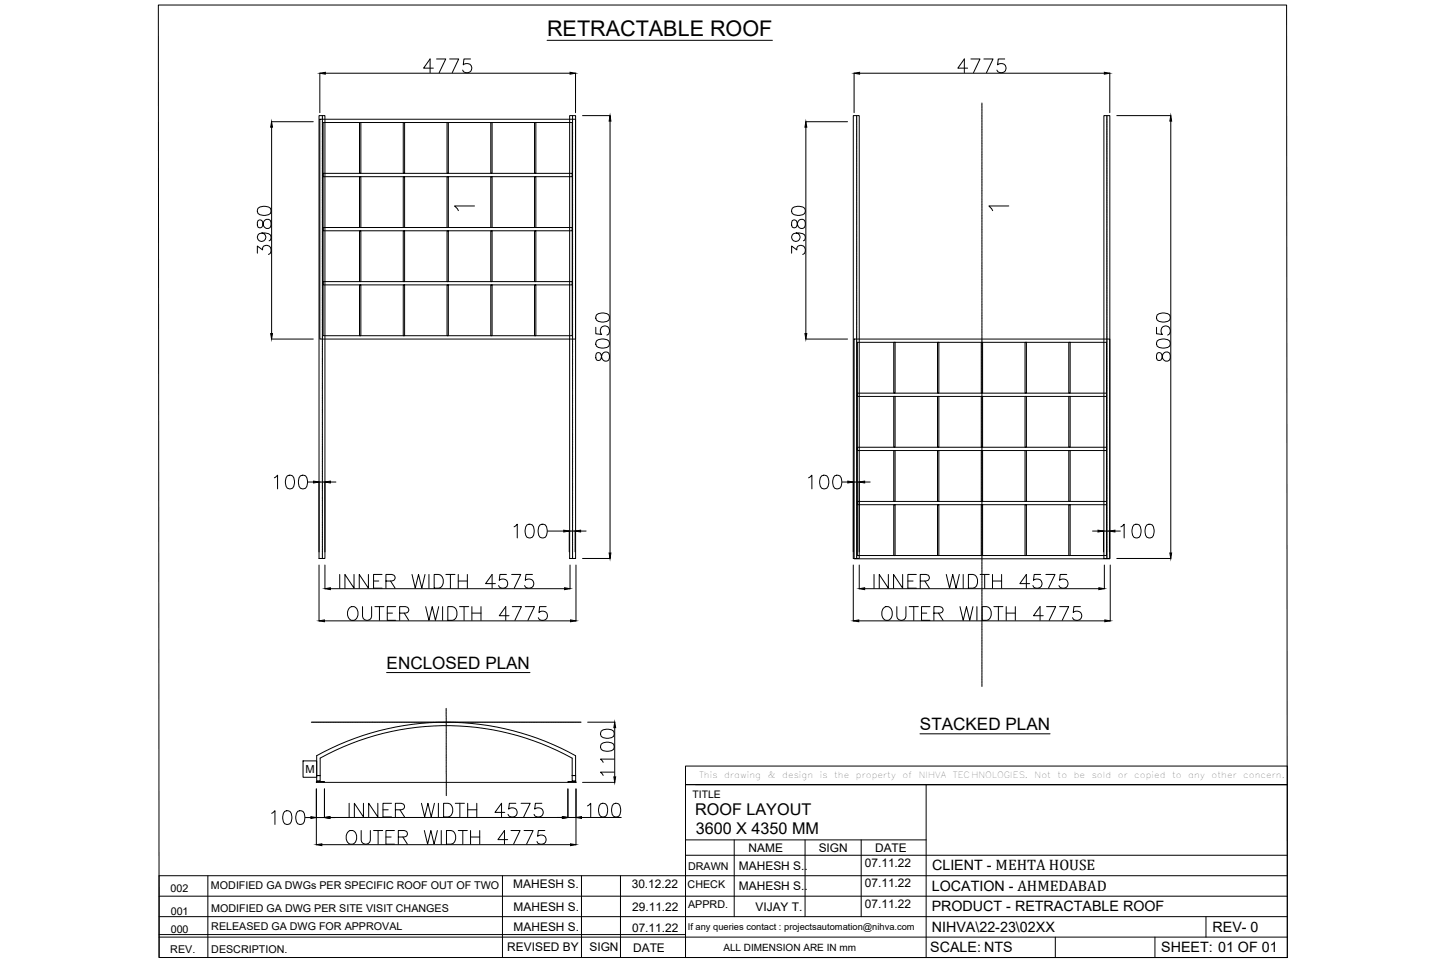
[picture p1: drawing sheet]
<svg xmlns="http://www.w3.org/2000/svg" width="914mm" height="610mm" viewBox="0 0 914 610" stroke-linecap="round" stroke-linejoin="round" font-family="sans-serif">
<!-- layer: FASTNERS -->
<path d="M205 495h154" fill="none" stroke="#000" stroke-width=".63"/>
<!-- layer: 0 -->
<g fill="none" stroke="#000" stroke-width=".63">
<path d="M100 3h714l1 603h-714zM276 37h6l-4 9M285 37h5l-4 9M298 37h-4l-1 4a3 3 0 0 1 5 0 3 3 0 0 1-1 5 3 3 0 0 1-4-2M614 37h6l-4 9M623 37h5l-4 9M636 37h-4l-1 4a3 3 0 0 1 5 0 3 3 0 0 1-1 5 3 3 0 0 1-4-2M202 46v25M206 46h155M274 43h-6l4-6v9M364 46v25M540 46v25"/>
<path d="M544 46h155M612 43h-6l4-6v9M702 46v25M172 77h26M202 73h4v281h-4zM360 73h4v281h-4zM369 73h17M386 77v273M510 77h26M540 73h4v281h-4zM699 73h3v281h-3zM707 73h34"/>
<path d="M741 77v273M172 81v130M510 81v130M163 140a3 3 0 0 0 1 4h1a5 5 0 0 0 2-4 2.4 2.4 0 0 1 3-1 2.4 2.4 0 0 1 1 2v2a2.5 2.5 0 0 1-2 2 2.5 2.5 0 0 1-2-3l-1-2a1.7 1.7 0 0 0-3 0zM163 132a7 7 0 0 1 8 0 2.8 2.8 0 0 1-1 4 7 7 0 0 1-7-1v-1zM300 130h-12l2 3M501 140a3 3 0 0 0 1 4h2v-1a4 4 0 0 1 4-4 2.9 2.9 0 0 1 2 4 2.9 2.9 0 0 1-4 1l-1-1-1-3a1.7 1.7 0 0 0-3 0zM501 132a7 7 0 0 1 8 0 2.8 2.8 0 0 1-1 4 7 7 0 0 1-7-1v-1zM638 130h-12l2 3M166 147a2.7 2.7 0 0 1 2 4 2.7 2.7 0 0 1-4 1 2.7 2.7 0 0 1 0-4 8 8 0 0 1 7 1 2.6 2.6 0 0 1-1 3M504 147a2.7 2.7 0 0 1 2 4 2.7 2.7 0 0 1-4 1 2.7 2.7 0 0 1 0-4 8 8 0 0 1 7 1 2.6 2.6 0 0 1-1 3M163 160v-4l3 2a2.8 2.8 0 0 1 3-3 2.8 2.8 0 0 1 2 4v1l-1 1"/>
<path d="M501 160v-4l3 2a2.9 2.9 0 0 1 4-2 2.9 2.9 0 0 1 1 4l-1 1M377 199a7 7 0 0 1 8 0 2.8 2.8 0 0 1-1 4 7 7 0 0 1-7 0v-2zM732 199a7 7 0 0 1 8 0 2.8 2.8 0 0 1-1 4 7 7 0 0 1-7 0v-2zM172 215h26M377 207v4l4 1a3 3 0 0 1 0-5 3 3 0 0 1 4 1 3 3 0 0 1-1 4M377 216a7 7 0 0 1 8 0 2.9 2.9 0 0 1-1 4 7 7 0 0 1-7-1v-1zM510 215h26M732 207v4l4 1a3 3 0 0 1 0-5 3 3 0 0 1 4 1 3 3 0 0 1-1 4M732 216a7 7 0 0 1 8 0 2.8 2.8 0 0 1-1 4 7 7 0 0 1-7-1v-1zM377 224a3 3 0 0 0 1 4h1a5 5 0 0 0 2-4 2.4 2.4 0 0 1 3-1 2.4 2.4 0 0 1 2 2v2a2.5 2.5 0 0 1-3 2 2.5 2.5 0 0 1-2-3l-1-2a1.7 1.7 0 0 0-3 0zM732 224a3 3 0 0 0 1 4h1a5 5 0 0 0 2-4 2.4 2.4 0 0 1 3-1 2.4 2.4 0 0 1 2 2v2a2.5 2.5 0 0 1-3 2 2.5 2.5 0 0 1-2-3l-1-2a1.7 1.7 0 0 0-3 0zM174 302l2-1v8"/>
<path d="M182 301a2.8 2.8 0 0 1 4 1 7 7 0 0 1-1 7 2.8 2.8 0 0 1-4-1 7 7 0 0 1 1-7zM190 301a2.8 2.8 0 0 1 4 1 7 7 0 0 1-1 7 2.8 2.8 0 0 1-4-1 7 7 0 0 1 1-7zM195 305h3M202 305v44M202 305h4M206 305v44M209 305h4M512 302l2-1v8M520 301a2.8 2.8 0 0 1 4 1 7 7 0 0 1-1 7 2.8 2.8 0 0 1-4-1 7 7 0 0 1 1-7zM528 301a2.8 2.8 0 0 1 4 1 7 7 0 0 1-1 7 2.8 2.8 0 0 1-4-1 7 7 0 0 1 1-7zM533 305h3M540 305h4"/>
<path d="M540 305v44M544 305v44M547 305h4M325 334l2-2v9M334 332a2.8 2.8 0 0 1 4 2 7 7 0 0 1-1 6 2.8 2.8 0 0 1-4-1 7 7 0 0 1 1-7zM342 332a2.8 2.8 0 0 1 4 2 7 7 0 0 1-1 6 2.8 2.8 0 0 1-4-1 7 7 0 0 1 1-7zM347 336h10M367 336h4M691 336h4M706 336h3M709 334l2-2v9M718 332a2.8 2.8 0 0 1 4 2 7 7 0 0 1-1 6 2.8 2.8 0 0 1-4-1 7 7 0 0 1 1-7z"/>
<path d="M726 332a2.8 2.8 0 0 1 4 2 7 7 0 0 1-1 6 2.8 2.8 0 0 1-4-1 7 7 0 0 1 1-7zM202 358v35M206 358v15M360 349v-13h4v13M361 358v15M364 358v35M369 354h17M540 358v35M544 358v15M698 349v-13h4v13M699 358v15M703 358v35"/>
<path d="M707 354h34M209 373h148M215 364v8M224 364v8l-6-8v8M233 364v8l-6-8v8M236 368h4M242 364h-6v8h6M244 368l5-1a2 2 0 0 0 0-3h-5v8M247 368l3 4M261 364l2 8 2-8 2 8 2-8M271 364v8M275 364h3a5 5 0 0 1 3 4 5 5 0 0 1-3 4h-3z"/>
<path d="M282 364h6M285 364v8M290 368h6M290 364v8M296 364v8M313 369h-6l4-5v8M320 364h-4v3a3 3 0 0 1 5 0 3 3 0 0 1-1 5 3 3 0 0 1-4-1M324 364h6l-5 8M337 364h-4l-1 3a3 3 0 0 1 5 0 3 3 0 0 1-1 5 3 3 0 0 1-4-1M547 373h148M553 364v8M562 364v8l-6-8v8"/>
<path d="M571 364v8l-6-8v8M575 368h3M580 364h-5v8h5M582 368l5-1a2 2 0 0 0 0-3h-5v8M585 368l3 4M599 364l2 8 2-8 2 8 2-8M610 364v8M613 364h3a5 5 0 0 1 3 4 5 5 0 0 1-3 4h-3zM620 364h6M623 364v8M628 368h6M628 364v8"/>
<path d="M634 364v8M652 369h-7l4-5v8M659 364h-5v3a3 3 0 0 1 5 0 3 3 0 0 1-1 5 3 3 0 0 1-4-1M662 364h6l-5 8M675 364h-4v3a3 3 0 0 1 4 0 3 3 0 0 1 0 5 3 3 0 0 1-5-1M205 393h156M221 385a3 3 0 0 1 3-1 3 3 0 0 1 3 3 4 4 0 0 1-1 4 4 4 0 0 1-4 1 5 5 0 0 1-1-7zM229 384v6a2.9 2.9 0 0 0 3 3 2.9 2.9 0 0 0 3-3v-6M237 384h6M240 384v9M245 388h3M250 384h-5v9h5"/>
<path d="M253 388h5a2 2 0 0 0 0-4h-5v9M256 388l3 5M269 384l2 9 3-9 2 9 2-9M280 384v9M283 384h3a5 5 0 0 1 3 4 5 5 0 0 1-3 5h-3zM291 384h6M294 384v9M299 388h5M299 384v9M304 384v9M322 390h-6l4-6v9M324 384h6l-4 9"/>
<path d="M332 384h6l-4 9M346 384h-5v4a3 3 0 0 1 5 0 3 3 0 0 1-1 4 3 3 0 0 1-4-1M543 393h156M559 385a3 3 0 0 1 3-1 3 3 0 0 1 3 3 4 4 0 0 1-1 4 4 4 0 0 1-4 1 5 5 0 0 1-1-7zM568 384v6a2.9 2.9 0 0 0 2 3 2.9 2.9 0 0 0 3-3v-6M575 384h6M578 384v9M583 388h3M589 384h-6v9h6M591 388h5a2 2 0 0 0 0-4h-5v9M594 388l3 5M607 384l3 9 2-9 2 9 2-9"/>
<path d="M618 384v9M621 384h3a5 5 0 0 1 3 4 5 5 0 0 1-3 5h-3zM629 384h6M632 384v9M637 388h5M637 384v9M642 384v9M660 390h-6l4-6v9M662 384h6l-4 9M671 384h5l-4 9M684 384h-4l-1 4a3 3 0 0 1 5 0 3 3 0 0 1-1 4 3 3 0 0 1-4-1M245 426h90"/>
<path d="M372 457h17M380 471a7 7 0 0 1 8 0 2.9 2.9 0 0 1-1 4 7 7 0 0 1-7-1v-1zM380 463a7 7 0 0 1 8 0 2.8 2.8 0 0 1-1 4 7 7 0 0 1-7-1v-1zM389 461v31M582 465h83M192 482h8v10h-8zM200 495h5h-5zM200 499v36M200 491h3v3h-3zM200 491v-13a169 169 0 0 1 164 0v13h-2M200 491h3v-11a165 165 0 0 1 159 0v11M205 499v19h-5"/>
<path d="M359 495h5h-5zM359 499v19M362 491h2v3h-2zM364 499v36M369 495h20M389 489h-9l2 2M389 481h-9l2 2M434 485h381v12h-381zM434 497h381v109h-381zM440 497h375M586 497v109M172 515l2-2v9"/>
<path d="M180 514a2.8 2.8 0 0 1 4 1 7 7 0 0 1-1 6 2.8 2.8 0 0 1-4-1 7 7 0 0 1 1-6zM188 514a2.8 2.8 0 0 1 5 1 7 7 0 0 1-1 6 2.8 2.8 0 0 1-4-1 7 7 0 0 1 0-6zM193 518h4M209 517h147M209 518h3M221 509v8M230 509v8l-6-8v8M239 509v8l-6-8v8M242 513h4M248 509h-6v8h6M250 513l5-1a1.9 1.9 0 0 0 0-3h-5v8M253 513l3 4"/>
<path d="M267 509l2 8 2-8 2 8 2-8M277 509v8M281 509h3a5 5 0 0 1 3 4 5 5 0 0 1-3 4h-3zM288 509h6M291 509v8M296 513h6M296 509v8M302 509v8M319 514h-6l4-5v8M326 509h-4v3a3 3 0 0 1 5 0 3 3 0 0 1-1 5 3 3 0 0 1-5-2M330 509h5l-4 8M343 509h-4l-1 3a3 3 0 0 1 5 0 3 3 0 0 1-1 5 3 3 0 0 1-4-2"/>
<path d="M359 517h5M368 517h25M372 510l2-1v8M380 509a2.8 2.8 0 0 1 4 1 7 7 0 0 1-1 7 2.8 2.8 0 0 1-4-2 7 7 0 0 1 1-6zM388 509a2.8 2.8 0 0 1 4 1 7 7 0 0 1 0 7 2.8 2.8 0 0 1-5-2 7 7 0 0 1 1-6zM204 535h157M220 527a3 3 0 0 1 4-1 3 3 0 0 1 2 3 4 4 0 0 1-1 4 4 4 0 0 1-4 1 5 5 0 0 1-1-7zM229 526v6a2.9 2.9 0 0 0 2 2 2.9 2.9 0 0 0 3-2v-6M236 526h6M239 526v8M244 530h4M250 526h-6v8h6"/>
<path d="M252 530l5-1a2 2 0 0 0 0-3h-5v8M255 530l3 4M269 526l2 8 2-8 2 8 2-8M279 526v8M283 526h2a5 5 0 0 1 3 4 5 5 0 0 1-3 4h-2zM290 526h6M293 526v8M298 530h6M298 526v8M304 526v8M321 531h-6l4-5v8M323 526h6l-4 8"/>
<path d="M332 526h5l-4 8M345 526h-4l-1 3a3 3 0 0 1 5 0 3 3 0 0 1-1 5 3 3 0 0 1-4-1M434 532h152M465 532v48M509 532v48M545 532v48M132 554v52M318 554v52M368 554v52M393 554v52M434 545v61M434 541h381"/>
<path d="M815 554h-714v52M101 567h714M101 580h714M101 593h714M101 592h333M668 593v13M731 593v13M763 580v13M463 606h352"/>
</g>
<!-- layer: OSY -->
<g fill="none" stroke="#000" stroke-width=".63">
<path d="M621 65v1M621 66h.1M621 67v1M621 68h.1M621 68v1M621 70h.1M621 70v1M621 71v1M621 72v1M621 73h.1M621 74v1M621 75h.1"/>
<path d="M621 75v1M621 77h.1M621 77v1M621 78v1M621 79v1M621 80h.1M621 81v1M621 82h.1M621 82v1M621 84h.1M621 84v1M621 85v1"/>
<path d="M621 86v1M621 87h.1M621 88v1M621 89h.1M621 89v1M621 91h.1M621 91v1M621 92v1M621 93v1M621 94h.1M621 95v1M621 96h.1"/>
<path d="M621 96v1M621 98h.1M621 98v1M621 99v1M621 100v1M621 101h.1M621 102v1M621 103h.1M621 103v2M621 105h.1M621 105v1M621 107h.1"/>
<path d="M621 107v1M621 108v1M621 109v1M621 110h.1M621 110v2M621 112h.1M621 112v1M621 114h.1M621 114v1M621 115v1M621 116v1M621 117h.1"/>
<path d="M621 117v2M621 119h.1M621 119v1M621 121h.1M621 121v1M621 122v1M621 123v1M621 124h.1M621 125v1M621 126h.1M621 126v1M621 128h.1"/>
<path d="M621 128v1M621 129v1M621 130v1M621 131h.1M621 132v1M621 133h.1M621 133v1M621 135h.1M621 135v1M621 136v1M621 137v1M621 138h.1"/>
<path d="M621 139v1M621 140h.1M621 140v1M621 142h.1M621 142v1M621 143v1M621 144v1M621 145h.1M621 146v1M621 147h.1M621 147v1M621 149h.1"/>
<path d="M621 149v1M621 150v1M621 151v1M621 152h.1M621 153v1M621 154h.1M621 154v1M621 156h.1M621 156v1M621 157v1M621 158v1M621 159h.1"/>
<path d="M621 160v1M621 161h.1M621 161v2M621 163h.1M621 163v1M621 165h.1M621 165v1M621 166h.1M621 167v1M621 168h.1M621 168v2M621 170h.1"/>
<path d="M621 170v1M621 172h.1M621 172v1M621 173v1M621 174v1M621 175h.1M621 176v1M621 177h.1M621 177v1M621 179h.1M621 179v1M621 180v1"/>
<path d="M621 181v1M621 182h.1M621 183v1M621 184h.1M621 184v1M621 186h.1M621 186v1M621 187v1M621 188v1M621 189h.1M621 190v1M621 191h.1"/>
<path d="M621 191v1M621 193h.1M621 193v1M621 194v1M621 195v1M621 196h.1M621 197v1M621 198h.1M621 198v1M621 200h.1M621 200v1M621 201v1"/>
<path d="M621 202v1M621 203h.1M621 204v1M621 205h.1M621 205v2M621 207h.1M621 207v1M621 208v1M621 209v1M621 210h.1M621 211v1M621 212h.1"/>
<path d="M621 212v2M621 214h.1M621 214v1M621 216h.1M621 216v1M621 217h.1M621 218v1M621 219h.1M621 219v2M621 221h.1M621 221v1M621 223h.1"/>
<path d="M621 223v1M621 224h.1M621 225v1M621 226h.1M621 226v2M621 228h.1M621 228v1M621 230h.1M621 230v1M621 231v1M621 232v1M621 233h.1"/>
<path d="M621 234v1M621 235h.1M621 235v1M621 237h.1M621 237v1M621 238v1M621 239v1M621 240h.1M621 241v1M621 242h.1M621 242v1M621 244h.1"/>
<path d="M621 244v1M621 245v1M621 246v1M621 247h.1M621 248v1M621 249h.1M621 249v1M621 251h.1M621 251v1M621 252v1M621 253v1M621 254h.1"/>
<path d="M621 255v1M621 256h.1M621 256v1M621 258h.1M621 258v1M621 259v1M621 260v1M621 261h.1M621 262v1M621 263h.1M621 263v1M621 265h.1"/>
<path d="M621 265v1M621 266v1M621 267v1M621 268h.1M621 269v1M621 270h.1M621 270v2M621 272h.1M621 272v1M621 274h.1M621 274v1M621 275v1"/>
<path d="M621 276v1M621 277h.1M621 277v2M621 279h.1M621 279v1M621 281h.1M621 281v1M621 282v1M621 283v1M621 284h.1M621 285v1M621 286h.1"/>
<path d="M621 286v1M621 288h.1M621 288v1M621 289v1M621 290v1M621 291h.1M621 292v1M621 293h.1M621 293v1M621 295h.1M621 295v1M621 296v1"/>
<path d="M621 297v1M621 298h.1M621 299v1M621 300h.1M621 300v1M621 302h.1M621 302v1M621 303v1M621 304v1M621 305h.1M621 306v1M621 307h.1"/>
<path d="M621 307v1M621 309h.1M621 309v1M621 310v1M621 311v1M621 312h.1M621 313v1M621 314h.1M621 314v2M621 316h.1M621 316v1M621 317v1"/>
<path d="M621 318v1M621 319h.1M621 320v1M621 321h.1M621 321v2M621 323h.1M621 323v1M621 324v1M621 325v1M621 326h.1M621 327v1M621 328h.1"/>
<path d="M621 328v2M621 330h.1M621 330v1M621 332h.1M621 332v1M621 333v1M621 334v1M621 335h.1M621 335v2M621 337h.1M621 337v1M621 339h.1"/>
<path d="M621 339v1M621 340v1M621 341v1M621 342h.1M621 343v1M621 344h.1M621 344v1M621 346h.1M621 346v1M621 347v1M621 348v1M621 349h.1"/>
<path d="M621 350v1M621 351h.1M621 351v1M621 353h.1M621 353v1M621 354v1M621 355v1M621 356h.1M621 357v1M621 358h.1M621 358v1M621 360h.1"/>
<path d="M621 360v1M621 361v1M621 362v1M621 363h.1M621 364v1M621 365h.1M621 365v1M621 367h.1M621 367v1M621 368v1M621 369v1M621 370h.1"/>
<path d="M621 371v1M621 372h.1M621 372v2M621 374h.1M621 374v1M621 375v1M621 376v1M621 377h.1M621 378v1M621 379h.1M621 379v2M621 381h.1"/>
<path d="M621 381v1M621 383h.1M621 383v1M621 384v1M621 385v1M621 386h.1M621 386v2M621 388h.1M621 388v1M621 390h.1M621 390v1M621 391v1"/>
<path d="M621 392v1M621 393h.1M621 394v1M621 395h.1M621 395v1M621 397h.1M621 397v1M621 398v1M621 399v1M621 400h.1M621 401v1M621 402h.1"/>
<path d="M621 402v1M621 404h.1M621 404v1M621 405v1M621 406v1M621 407h.1M621 408v1M621 409h.1M621 409v1M621 411h.1M621 411v1M621 412v1"/>
<path d="M621 413v1M621 414h.1M621 415v1M621 416h.1M621 416v1M621 418h.1M621 418v1M621 419v1M621 420v1M621 421h.1M621 422v1M621 423h.1"/>
<path d="M621 423v1M621 425h.1M621 425v1M621 426v1M621 427v1M621 428h.1M621 429v1M621 430h.1M621 430v2M621 432h.1M621 432v1M621 433v1"/>
<path d="M621 434v1M282 448v1M282 450h.1M282 450v1M282 451v1M282 452v1M282 453h.1M282 454v1M282 455h.1M282 455v1M282 457h.1M282 457v1"/>
<path d="M282 458v1M282 459v1M282 460h.1M282 461v1M282 462h.1M282 462v1M282 464h.1M282 464v1M282 465v1M282 466v1M282 467h.1M282 468v1"/>
<path d="M282 469h.1M282 469v1M282 471h.1M282 471v1M282 472v1M282 473v1M282 474h.1M282 475v1M282 476h.1M282 476v1M282 478h.1M282 478v1"/>
<path d="M282 479v1M282 480v1M282 481h.1M282 482v1M282 483h.1M282 483v2M282 485h.1M282 485v1M282 486v1M282 487v1M282 488h.1M282 489v1"/>
<path d="M282 490h.1M282 490v2M282 492h.1M282 492v1M282 494h.1M282 494v1M282 495h.1M282 496v1M282 497h.1M282 497v2M282 499h.1M282 499v1"/>
<path d="M282 501h.1M282 501v1M282 502h.1M282 503v1"/>
</g>
<!-- layer: HIDDEN -->
<path d="M197 457h171" fill="none" stroke="#000" stroke-width=".63"/>
<!-- layer: 0 -->
<g fill="#000" stroke="#000" stroke-width=".63">
<path d="M202 46h4v1zM361 46h3l-3 1zM540 46h4v1zM699 46h3l-3 1zM386 73l1 4h-2zM741 73v4h-1zM172 77v4h-1zM510 77l1 4h-2zM171 211h1v4zM509 211h2l-1 4zM198 305h4l-4 1zM206 305h3v1z"/>
<path d="M536 305h4l-4 1zM544 305h3v1zM357 336h3l-3 1zM364 336h3v1zM695 336h3l-3 1zM702 336h4v1zM385 350h2l-1 4zM740 350h1v4zM206 373l3-1v1zM357 372l4 1h-4zM544 373l3-1v1zM695 372l4 1h-4z"/>
<path d="M202 393l3-1v2zM361 392l3 1-3 1zM540 393l3-1v2zM699 392l4 1-4 1zM389 457l1 4h-2zM388 492h2l-1 3zM197 517l3 1h-3zM205 517h4v1zM205 518l4-1v1zM356 517h3l-3 1zM364 517h4v1zM200 535l4-1v1z"/>
<path d="M361 534l3 1h-3z"/>
</g>
<!-- layer: border -->
<path d="M204 73v281M362 73v281M542 73v281M700 73v281" fill="none" stroke="#000" stroke-width=".63"/>
<!-- layer: ELE 1 -->
<path d="M346 26h143" fill="none" stroke="#000" stroke-width=".63"/>
<!-- layer: Segment support -->
<path d="M202 75h162v140h-162zM204 78h158v135h-158zM204 110h158v2h-158zM204 144h158v2h-158zM204 178h158v2h-158zM540 215h162v139h-162zM543 217h157v135h-157zM543 249h157v2h-157zM543 283h157v2h-157zM543 317h157v2h-157z" fill="none" stroke="#000" stroke-width=".63"/>
<!-- layer: Bas -->
<g fill="none" stroke="#000" stroke-width=".63">
<path d="M227 78h1v32h-1zM255 78h1v32h-1zM283 78h1v32h-1zM311 78v32zM338 78h1v32h-1zM227 112h1v32h-1zM255 112h1v32h-1zM283 112h1v32h-1zM311 112v32zM338 112h1v32h-1zM227 146h1v32h-1zM255 146h1v32h-1z"/>
<path d="M283 146h1v32h-1zM311 146v32zM338 146h1v32h-1zM227 180h1v33h-1zM255 180h1v33h-1zM283 180h1v33h-1zM311 180v33zM338 180h1v33h-1zM566 217v32zM593 217h1v32h-1zM621 217h1v32h-1zM649 217h1v32h-1z"/>
<path d="M676 217h1v32h-1zM566 251v32zM593 251h1v32h-1zM621 251h1v32h-1zM649 251h1v32h-1zM676 251h1v32h-1zM566 285v32zM593 285h1v32h-1zM621 285h1v32h-1zM649 285h1v32h-1zM676 285h1v32h-1zM566 319v33z"/>
<path d="M593 319h1v33h-1zM621 319h1v33h-1zM649 319h1v33h-1zM676 319h1v33h-1z"/>
</g>
<text font-size="13.6" x="346" y="23">RETRACTABLE ROOF</text>
<g font-size="10.8">
<text x="245" y="423">ENCLOSED PLAN</text>
<text x="582" y="462">STACKED PLAN</text>
</g>
<g font-size="10.3">
<text x="440" y="516">ROOF LAYOUT</text>
<text x="440" y="528">3600 X 4350 MM</text>
</g>
<g font-size="9">
<text x="590" y="551">CLIENT - MEHTA HOUSE</text>
<text x="590" y="564">LOCATION - AHMEDABAD</text>
<text x="590" y="577">PRODUCT - RETRACTABLE ROOF</text>
<text x="590" y="590">NIHVA\22-23\02XX</text>
<text x="767" y="590">REV- 0</text>
<text x="589" y="603">SCALE: NTS</text>
<text x="735" y="603">SHEET: 01 OF 01</text>
</g>
<g font-size="7.5">
<text x="474" y="539">NAME</text>
<text x="518" y="539">SIGN</text>
<text x="554" y="539">DATE</text>
<text x="468" y="551">MAHESH S..</text>
<text x="547" y="549">07.11.22</text>
<text x="325" y="562">MAHESH S.</text>
<text x="400" y="562">30.12.22</text>
<text x="468" y="564">MAHESH S..</text>
<text x="547" y="562">07.11.22</text>
<text x="547" y="575">07.11.22</text>
<text x="325" y="576">MAHESH S.</text>
<text x="400" y="577">29.11.22</text>
<text x="478" y="576">VIJAY T.</text>
<text x="325" y="589">MAHESH S.</text>
<text x="400" y="590">07.11.22</text>
<text x="321" y="602">REVISED BY</text>
<text x="373" y="602">SIGN</text>
<text x="401" y="602">DATE</text>
</g>
<text font-size="7" x="193" y="490">M</text>
<g font-size="6.8">
<text x="435" y="551">DRAWN</text>
<text x="134" y="563">MODIFIED GA DWGs PER SPECIFIC ROOF OUT OF TWO</text>
<text x="435" y="562">CHECK</text>
<text x="108" y="565">002</text>
<text x="435" y="575">APPRD.</text>
<text x="108" y="579">001</text>
<text x="134" y="577">MODIFIED GA DWG PER SITE VISIT CHANGES</text>
<text x="108" y="590">000</text>
<text x="134" y="588">RELEASED GA DWG FOR APPROVAL</text>
<text x="108" y="603">REV.</text>
<text x="134" y="603">DESCRIPTION.</text>
</g>
<text font-size="6.6" x="438" y="505">TITLE</text>
<text font-size="6.3" x="458" y="602">ALL DIMENSION ARE IN mm</text>
<text font-size="5.9" x="435" y="588">If any queries contact : projectsautomation@nihva.com</text>
<g font-size="5.5">
<text x="442" y="492">This</text>
<text x="458" y="492">drawing</text>
<text x="486" y="492">&amp;</text>
<text x="495" y="492">design</text>
<text x="519" y="492">is</text>
<text x="528" y="492">the</text>
<text x="542" y="492">property</text>
<text x="571" y="492">of</text>
<text x="581" y="492">NIHVA</text>
<text x="603" y="492">TECHNOLOGIES.</text>
<text x="655" y="492">Not</text>
<text x="669" y="492">to</text>
<text x="679" y="492">be</text>
<text x="691" y="492">sold</text>
<text x="707" y="492">or</text>
<text x="718" y="492">copied</text>
<text x="742" y="492">to</text>
<text x="752" y="492">any</text>
<text x="767" y="492">other</text>
<text x="787" y="492">concern.</text>
</g>
</svg>
